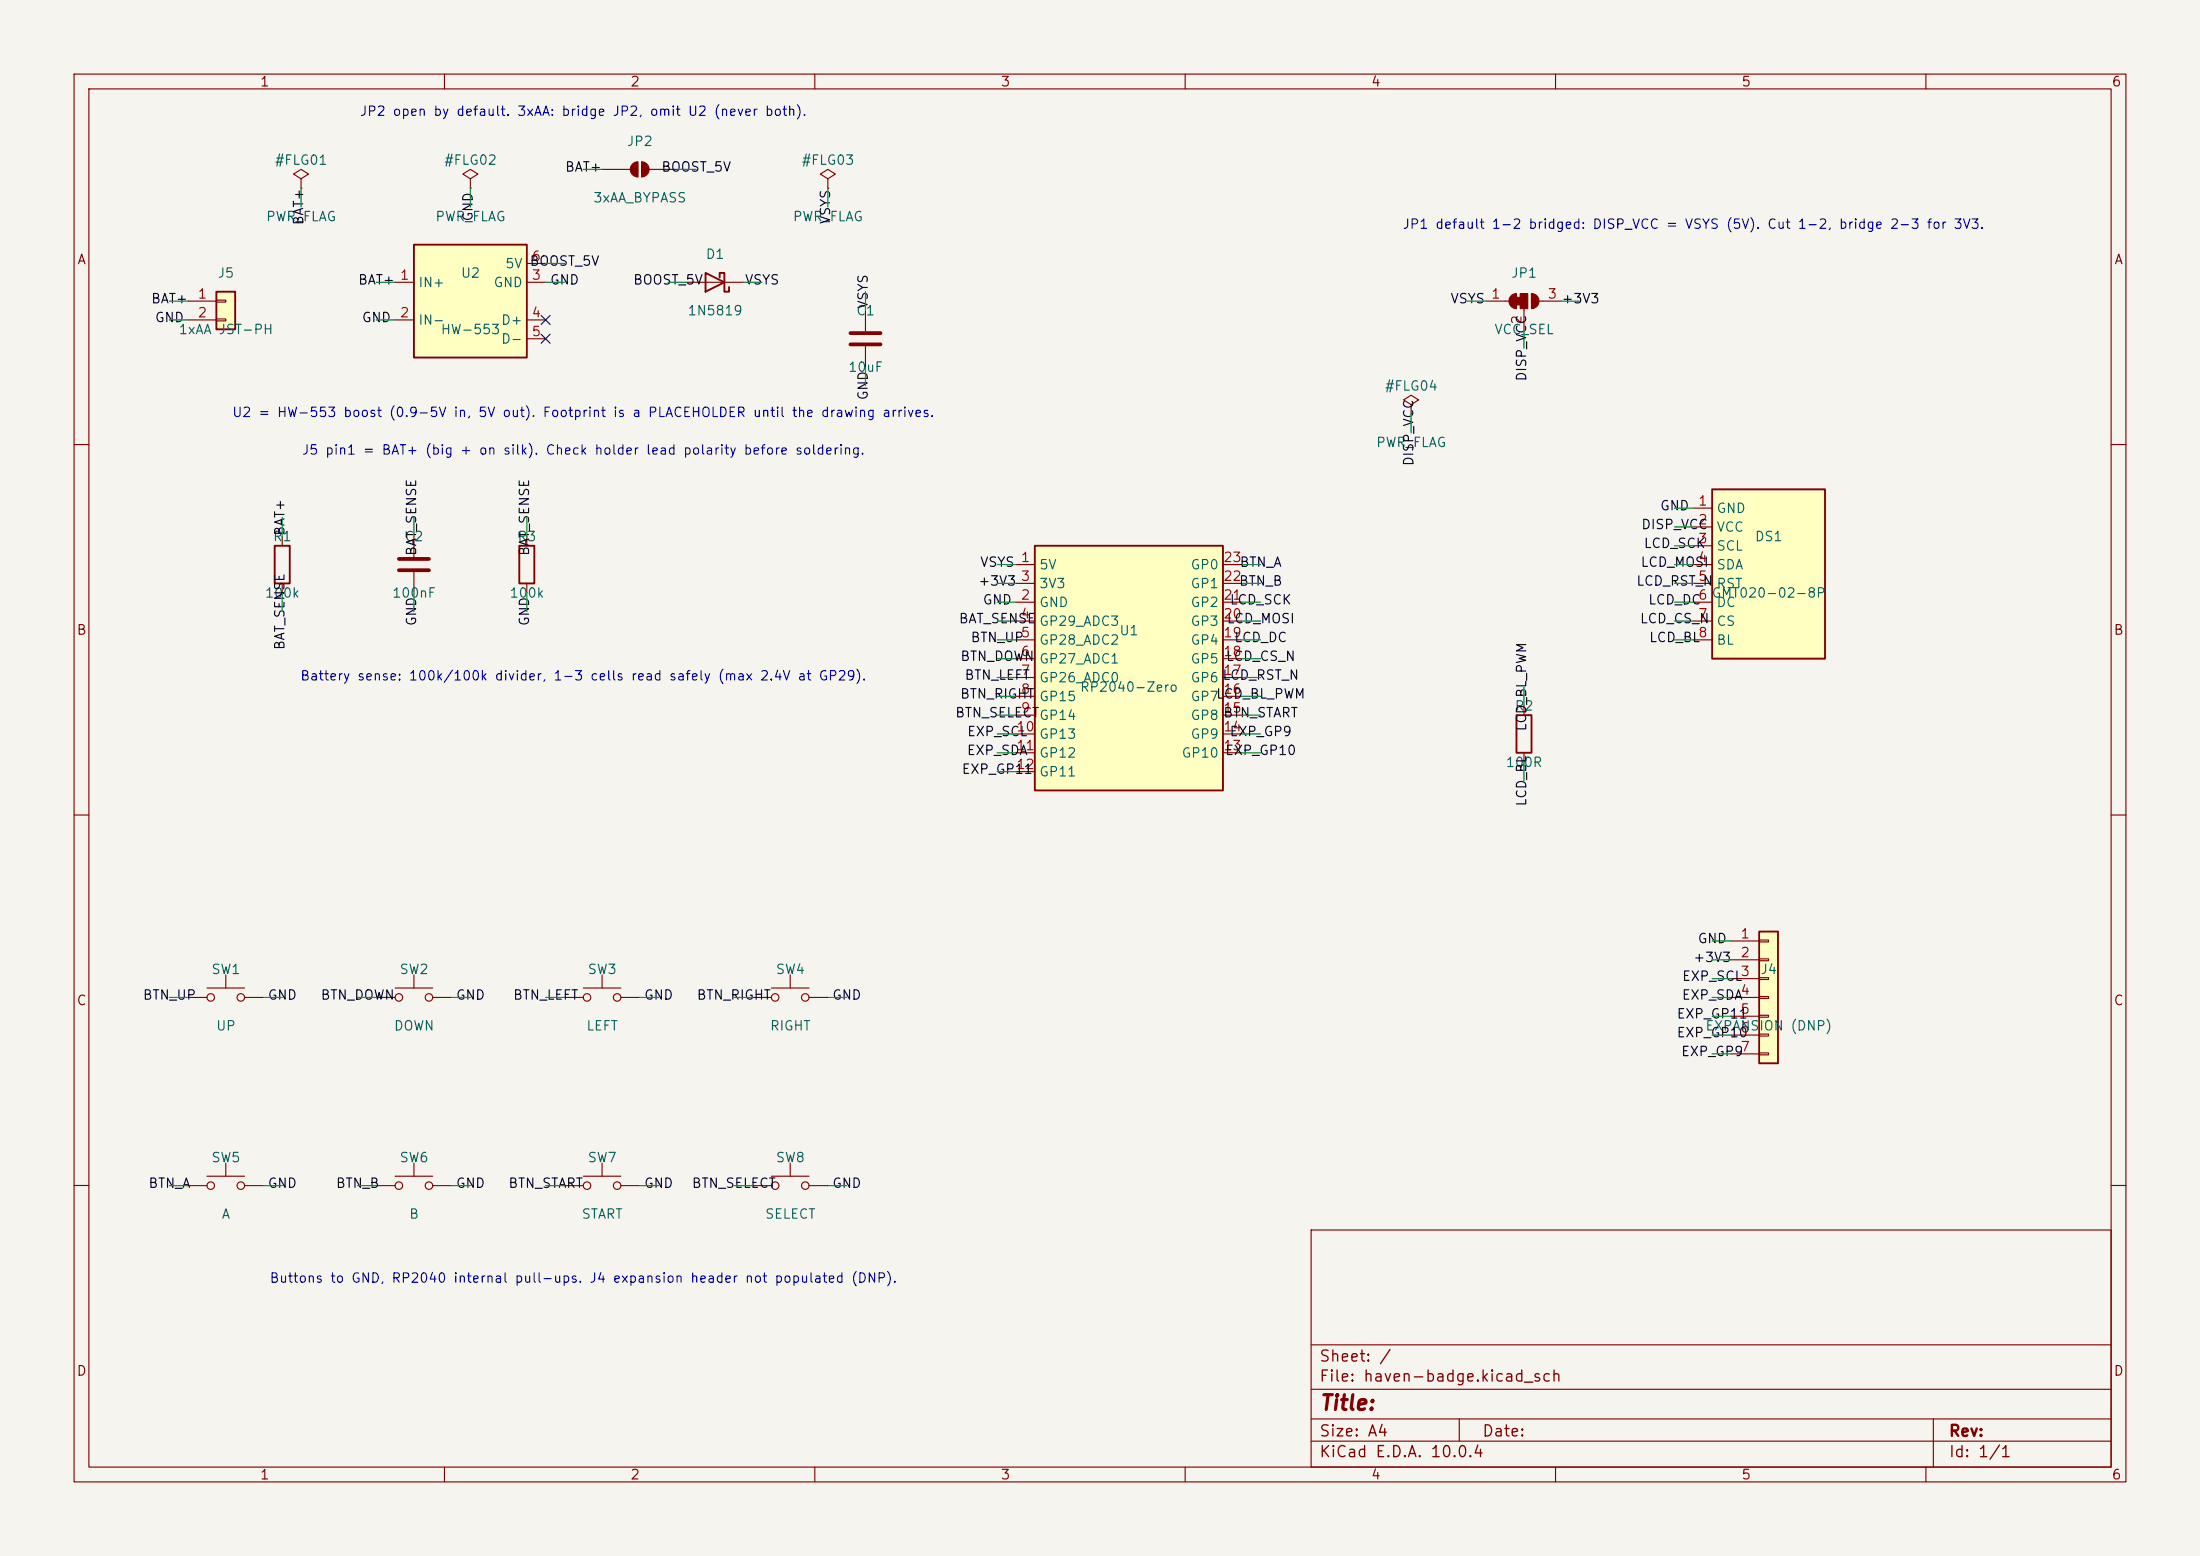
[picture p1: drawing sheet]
<svg xmlns="http://www.w3.org/2000/svg" width="297mm" height="210mm" viewBox="0 0 297 210" stroke-linecap="round" stroke-linejoin="round" font-family="sans-serif">
<path d="M0 0h297v210h-297z" fill="#f5f4ef" stroke="#f5f4ef" stroke-width=".14"/>
<g fill="none" stroke="#840000" stroke-width=".15">
<path d="M10 10h277v190h-277zM12 12h273v186h-273zM60 10v2M110 10v2M160 10v2M210 10v2M260 10v2M10 60h2M285 60h2M10 110h2M285 110h2M10 160h2"/>
<path d="M177 166h108v32h-108zM285 160h2M60 198v2M110 198v2M160 198v2M177 194.5h108M177 191.5h108M177 187.5h108M177 181.5h108M197 191.5v3M210 198v2M260 198v2"/>
<path d="M261 191.5v6.5"/>
</g>
<path d="M29.2 39.4h2.5v5.1h-2.5z" fill="#ffffc2"/>
<path d="M29.2 39.4h2.5v5.1h-2.5zM70.1 73.7h2v5h-2z" fill="none" stroke="#840000" stroke-width=".25"/>
<g fill="none" stroke="#840000" stroke-width=".15">
<path d="M40.6 24.1l1.1-.6-1.1-.6-1 .6 1 .6v1.3M40.6 25.4h.1M25.4 40.6h3.8M25.4 43.2h3.8M29.2 40.5h1.3v.3h-1.3zM29.2 43.1h1.3v.2h-1.3zM55.9 72.4v2.8M55.9 77.2v2.8M71.1 72.4v1.3M71.1 78.7v1.3M50.8 134.6h2.5M53.3 133.4h5.1"/>
<path d="M55.9 131.6v1.8M58.4 134.6h2.6M53.3 158.8h5.1M55.9 157v1.8M50.8 160h2.5M58.4 160h2.6"/>
<circle cx="53.8" cy="134.6" r=".51"/>
<circle cx="57.9" cy="134.6" r=".51"/>
<circle cx="53.8" cy="160" r=".51"/>
<circle cx="57.9" cy="160" r=".51"/>
</g>
<path d="M53.8 75.4h4.1M53.8 77h4.1" fill="none" stroke="#840000" stroke-width=".51"/>
<path d="M237.5 125.7h2.5v17.8h-2.5z" fill="#ffffc2"/>
<path d="M237.5 125.7h2.5v17.8h-2.5z" fill="none" stroke="#840000" stroke-width=".25"/>
<g fill="none" stroke="#840000" stroke-width=".15">
<path d="M233.7 127h3.8M233.7 129.5h3.8M233.7 132.1h3.8M233.7 134.6h3.8M233.7 137.2h3.8M233.7 139.7h3.8M237.5 126.9h1.3v.2h-1.3zM237.5 129.4h1.3v.3h-1.3zM237.5 132h1.3v.2h-1.3zM237.5 134.5h1.3v.2h-1.3zM237.5 137h1.3v.3h-1.3zM237.5 139.6h1.3v.2h-1.3z"/>
<path d="M27.9 158.8h5.1M30.5 157v1.8M233.7 142.2h3.8M237.5 142.1h1.3v.3h-1.3zM25.4 160h2.5M33 160h2.6"/>
<circle cx="28.4" cy="160" r=".51"/>
<circle cx="32.5" cy="160" r=".51"/>
</g>
<path d="M55.9 33h15.2v15.3h-15.2z" fill="#ffffc2"/>
<path d="M55.9 33h15.2v15.3h-15.2zM37.1 73.7h2v5h-2z" fill="none" stroke="#840000" stroke-width=".25"/>
<g fill="none" stroke="#840000" stroke-width=".15">
<path d="M53.3 38.1h2.6M71.1 38.1h2.6M71.1 35.6h2.6M53.3 43.2h2.6M71.1 43.2h2.6M71.1 45.7h2.6M116.8 41.9v2.8M116.8 46.7v2.8M38.1 72.4v1.3M38.1 78.7v1.3M25.4 134.6h2.5M27.9 133.4h5.1"/>
<path d="M30.5 131.6v1.8M33 134.6h2.6M104.1 158.8h5.1M106.7 157v1.8M101.6 160h2.5M109.2 160h2.6"/>
<circle cx="28.4" cy="134.6" r=".51"/>
<circle cx="32.5" cy="134.6" r=".51"/>
<circle cx="104.6" cy="160" r=".51"/>
<circle cx="108.7" cy="160" r=".51"/>
</g>
<path d="M114.8 45h4.1M114.8 46.5h4.1" fill="none" stroke="#840000" stroke-width=".51"/>
<path d="M231.1 66h15.3v22.9h-15.3z" fill="#ffffc2"/>
<path d="M231.1 66h15.3v22.9h-15.3zM204.7 96.5h2.1v5.1h-2.1z" fill="none" stroke="#840000" stroke-width=".25"/>
<path d="M111.8 24.1l1-.6-1-.6-1.1 .6 1.1 .6v1.3M111.8 25.4h.1M228.6 68.6h2.5M228.6 71.1h2.5M228.6 73.7h2.5M228.6 76.2h2.5M228.6 78.7h2.5M205.7 95.3v1.2M228.6 81.3h2.5M228.6 83.8h2.5M228.6 86.4h2.5M205.7 101.6v1.3" fill="none" stroke="#840000" stroke-width=".15"/>
<path d="M139.7 73.7h25.4v33h-25.4z" fill="#ffffc2"/>
<path d="M95.2 36.8l2.6 1.3-2.6 1.3zM97.2 37.5v-.7h.6v2.6h.6v-.7M139.7 73.7h25.4v33h-25.4z" fill="none" stroke="#840000" stroke-width=".25"/>
<g fill="none" stroke="#840000" stroke-width=".15">
<path d="M63.5 24.1l1-.6-1-.6-1 .6 1 .6v1.3M63.5 25.4h.1M81.3 22.9h3.8M86.1 21.8v2.1M86.6 21.8v2.1M87.6 22.9h3.8M92.7 38.1h7.6M204.7 39.6v2.1M206.8 39.6v2.1M190.5 54.6l1-.6-1-.7-1 .7 1 .6v1.3M190.5 55.9h.1M200.7 40.6h3"/>
<path d="M205.7 41.7v2.8M207.8 40.6h3M137.2 76.2h2.5M137.2 78.7h2.5M165.1 76.2h2.5M165.1 78.7h2.5M137.2 81.3h2.5M137.2 83.8h2.5M137.2 86.4h2.5M137.2 88.9h2.5M137.2 91.4h2.5M137.2 94h2.5"/>
<path d="M137.2 96.5h2.5M137.2 99.1h2.5M165.1 81.3h2.5M165.1 83.8h2.5M165.1 86.4h2.5M165.1 88.9h2.5M165.1 91.4h2.5M165.1 94h2.5M165.1 96.5h2.5M165.1 99.1h2.5M137.2 101.6h2.5M137.2 104.1h2.5"/>
<path d="M165.1 101.6h2.5M76.2 134.6h2.5M78.7 133.4h5.1M81.3 131.6v1.8M83.8 134.6h2.6M101.6 134.6h2.5M104.1 133.4h5.1M106.7 131.6v1.8M109.2 134.6h2.6M78.7 158.8h5.1M81.3 157v1.8M76.2 160h2.5"/>
<path d="M83.8 160h2.6"/>
<circle cx="79.2" cy="134.6" r=".51"/>
<circle cx="83.3" cy="134.6" r=".51"/>
<circle cx="104.6" cy="134.6" r=".51"/>
<circle cx="108.7" cy="134.6" r=".51"/>
<circle cx="79.2" cy="160" r=".51"/>
<circle cx="83.3" cy="160" r=".51"/>
</g>
<g fill="#840000" stroke="#840000" stroke-width=".15">
<path d="M85.4 22.1l.4-.2 .3-.1v2.1a1.02 1.02 0 0 1-.9-.7 1.02 1.02 0 0 1 .2-1.1z"/>
<path d="M86.6 21.8a1.02 1.02 0 0 1 1 1.1 1.02 1.02 0 0 1-1 1z"/>
<path d="M204.7 40.1h.5v1h-.5z"/>
<path d="M204 39.9l.4-.2 .3-.1v2.1a1.02 1.02 0 0 1-.9-.7 1.02 1.02 0 0 1 .2-1.1z"/>
<path d="M205.2 39.6h1v2.1h-1z"/>
<path d="M206.8 39.6a1.02 1.02 0 0 1 1 1 1.02 1.02 0 0 1-1 1.1z"/>
</g>
<g fill="none" stroke="#009600" stroke-width=".15">
<path d="M40.6 25.4v2.5M50.8 38.1h2.5M63.5 25.4v2.5M73.7 38.1h2.5M73.7 35.6h2.5M78.7 22.9h2.6M90.2 38.1h2.5M91.4 22.9h2.6M100.3 38.1h2.6M111.8 25.4v2.5M116.8 39.4v2.5M22.9 43.2h2.5"/>
<path d="M22.9 40.6h2.5M50.8 43.2h2.5M116.8 49.5v2.6M190.5 55.9v2.5M198.1 40.6h2.6M205.7 44.5v2.5M210.8 40.6h2.6M38.1 69.9v2.5M55.9 69.9v2.5M71.1 69.9v2.5M134.6 76.2h2.6M134.6 78.7h2.6"/>
<path d="M167.6 76.2h2.6M167.6 78.7h2.6M226.1 76.2h2.5M226.1 78.7h2.5M226.1 73.7h2.5M226.1 68.6h2.5M226.1 71.1h2.5M38.1 80v2.6M55.9 80v2.6M71.1 80v2.6M134.6 81.3h2.6M134.6 83.8h2.6"/>
<path d="M134.6 86.4h2.6M134.6 96.5h2.6M134.6 99.1h2.6M134.6 88.9h2.6M134.6 91.4h2.6M134.6 94h2.6M167.6 81.3h2.6M167.6 83.8h2.6M167.6 86.4h2.6M167.6 96.5h2.6M167.6 99.1h2.6M167.6 88.9h2.6"/>
<path d="M167.6 91.4h2.6M167.6 94h2.6M205.7 92.7v2.6M226.1 81.3h2.5M226.1 83.8h2.5M226.1 86.4h2.5M134.6 101.6h2.6M134.6 104.1h2.6M167.6 101.6h2.6M205.7 102.9v2.5M22.9 134.6h2.5M35.6 134.6h2.5"/>
<path d="M48.3 134.6h2.5M61 134.6h2.5M73.7 134.6h2.5M86.4 134.6h2.5M99.1 134.6h2.5M111.8 134.6h2.5M231.1 134.6h2.6M231.1 137.2h2.6M231.1 139.7h2.6M231.1 127h2.6M231.1 129.5h2.6M231.1 132.1h2.6"/>
<path d="M231.1 142.2h2.6M22.9 160h2.5M35.6 160h2.5M48.3 160h2.5M61 160h2.5M73.7 160h2.5M86.4 160h2.5M99.1 160h2.5M111.8 160h2.5"/>
</g>
<path d="M73.1 42.6l1.2 1.2M73.1 45.1l1.2 1.2M74.3 42.6l-1.2 1.2M74.3 45.1l-1.2 1.2" fill="none" stroke="#000084" stroke-width=".15"/>
<text font-size="2" fill="#840000" x="178" y="190.8">Title:</text>
<g font-size="1.5" fill="#840000">
<text x="178" y="184.2">Sheet: /</text>
<text x="178" y="186.9">File: haven-badge.kicad_sch</text>
<text x="178" y="197.1">KiCad E.D.A. 10.0.4</text>
<text x="178" y="194.3">Size: A4</text>
<text x="200" y="194.3">Date:</text>
<text x="263" y="194.3">Rev:</text>
<text x="263" y="197.1">Id: 1/1</text>
</g>
<g font-size="1.3" fill="#840000">
<text x="35" y="12">1</text>
<text x="85" y="12">2</text>
<text x="135" y="12">3</text>
<text x="185" y="12">4</text>
<text x="235" y="12">5</text>
<text x="285" y="12">6</text>
<text x="10.3" y="36">A</text>
<text x="285.3" y="36">A</text>
<text x="10.3" y="86">B</text>
<text x="285.3" y="86">B</text>
<text x="10.3" y="136">C</text>
<text x="285.3" y="136">C</text>
<text x="10.3" y="186">D</text>
<text x="285.3" y="186">D</text>
<text x="35" y="200">1</text>
<text x="85" y="200">2</text>
<text x="135" y="200">3</text>
<text x="185" y="200">4</text>
<text x="235" y="200">5</text>
<text x="285" y="200">6</text>
</g>
<g font-size="1.3" fill="#0000c2">
<text x="48.5" y="16">JP2 open by default. 3xAA: bridge JP2, omit U2 (never both).</text>
<text x="189.2" y="31.2">JP1 default 1-2 bridged: DISP_VCC = VSYS (5V). Cut 1-2, bridge 2-3 for 3V3.</text>
<text x="31.3" y="56.6">U2 = HW-553 boost (0.9-5V in, 5V out). Footprint is a PLACEHOLDER until the drawing arrives.</text>
<text x="40.7" y="61.7">J5 pin1 = BAT+ (big + on silk). Check holder lead polarity before soldering.</text>
<text x="40.4" y="92.2">Battery sense: 100k/100k divider, 1-3 cells read safely (max 2.4V at GP29).</text>
<text x="36.3" y="173.4">Buttons to GND, RP2040 internal pull-ups. J4 expansion header not populated (DNP).</text>
</g>
<g font-size="1.3" fill="#006464">
<text x="37" y="22.6">#FLG01</text>
<text x="59.9" y="22.6">#FLG02</text>
<text x="84.5" y="20">JP2</text>
<text x="108.1" y="22.6">#FLG03</text>
<text x="80" y="27.6">3xAA_BYPASS</text>
<text x="35.8" y="30.2">PWR_FLAG</text>
<text x="58.7" y="30.2">PWR_FLAG</text>
<text x="95.2" y="35.3">D1</text>
<text x="106.9" y="30.2">PWR_FLAG</text>
<text x="29.3" y="37.8">J5</text>
<text x="56.4" y="39.1">IN+</text>
<text x="62.1" y="37.8">U2</text>
<text x="66.5" y="39.1">GND</text>
<text x="68.1" y="36.5">5V</text>
<text x="203.9" y="37.8">JP1</text>
<text x="24" y="45.4">1xAA JST-PH</text>
<text x="56.4" y="44.2">IN-</text>
<text x="59.4" y="45.4">HW-553</text>
<text x="67.6" y="44.2">D+</text>
<text x="67.6" y="46.7">D-</text>
<text x="92.7" y="42.9">1N5819</text>
<text x="115.5" y="42.9">C1</text>
<text x="201.6" y="45.4">VCC_SEL</text>
<text x="114.4" y="50.5">10uF</text>
<text x="186.9" y="53">#FLG04</text>
<text x="185.7" y="60.7">PWR_FLAG</text>
<text x="231.6" y="69.6">GND</text>
<text x="36.8" y="73.4">R1</text>
<text x="54.5" y="73.4">C2</text>
<text x="69.8" y="73.4">R3</text>
<text x="140.2" y="77.2">5V</text>
<text x="160.6" y="77.2">GP0</text>
<text x="231.6" y="72.1">VCC</text>
<text x="231.6" y="74.6">SCL</text>
<text x="231.6" y="77.2">SDA</text>
<text x="236.8" y="73.4">DS1</text>
<text x="35.7" y="81">100k</text>
<text x="52.8" y="81">100nF</text>
<text x="68.7" y="81">100k</text>
<text x="140.2" y="82.3">GND</text>
<text x="140.2" y="79.7">3V3</text>
<text x="160.6" y="82.3">GP2</text>
<text x="160.6" y="79.7">GP1</text>
<text x="231.6" y="79.7">RST</text>
<text x="231.6" y="82.3">DC</text>
<text x="140.2" y="84.8">GP29_ADC3</text>
<text x="140.2" y="87.3">GP28_ADC2</text>
<text x="140.2" y="89.9">GP27_ADC1</text>
<text x="151" y="86.1">U1</text>
<text x="160.6" y="89.9">GP5</text>
<text x="160.6" y="87.3">GP4</text>
<text x="160.6" y="84.8">GP3</text>
<text x="231.6" y="84.8">CS</text>
<text x="231.6" y="87.3">BL</text>
<text x="140.2" y="92.4">GP26_ADC0</text>
<text x="140.2" y="95">GP15</text>
<text x="145.7" y="93.7">RP2040-Zero</text>
<text x="160.6" y="95">GP7</text>
<text x="160.6" y="92.4">GP6</text>
<text x="140.2" y="97.5">GP14</text>
<text x="140.2" y="100">GP13</text>
<text x="160.6" y="100">GP9</text>
<text x="160.6" y="97.5">GP8</text>
<text x="204.4" y="96.2">R2</text>
<text x="140.2" y="102.6">GP12</text>
<text x="140.2" y="105.1">GP11</text>
<text x="159.4" y="102.6">GP10</text>
<text x="203.2" y="103.8">100R</text>
<text x="28.4" y="131.8">SW1</text>
<text x="53.8" y="131.8">SW2</text>
<text x="79.2" y="131.8">SW3</text>
<text x="104.6" y="131.8">SW4</text>
<text x="237.6" y="131.8">J4</text>
<text x="29.1" y="139.4">UP</text>
<text x="53.1" y="139.4">DOWN</text>
<text x="79.1" y="139.4">LEFT</text>
<text x="103.9" y="139.4">RIGHT</text>
<text x="230.1" y="139.4">EXPANSION (DNP)</text>
<text x="28.4" y="157.2">SW5</text>
<text x="53.8" y="157.2">SW6</text>
<text x="79.2" y="157.2">SW7</text>
<text x="104.6" y="157.2">SW8</text>
<text x="29.8" y="164.8">A</text>
<text x="55.1" y="164.8">B</text>
<text x="78.4" y="164.8">START</text>
<text x="103.2" y="164.8">SELECT</text>
</g>
<g font-size="1.3" fill="#0f0f0f">
<text x="76.2" y="23.5">BAT+</text>
<text x="89.2" y="23.5">BOOST_5V</text>
<text x="64.1" y="30" transform="rotate(-90 64.1 30)">GND</text>
<text x="41.3" y="30.5" transform="rotate(-90 41.3 30.5)">BAT+</text>
<text x="112.4" y="30.3" transform="rotate(-90 112.4 30.3)">VSYS</text>
<text x="20.3" y="41.3">BAT+</text>
<text x="48.2" y="38.7">BAT+</text>
<text x="71.4" y="36.2">BOOST_5V</text>
<text x="74.2" y="38.7">GND</text>
<text x="85.4" y="38.7">BOOST_5V</text>
<text x="100.5" y="38.7">VSYS</text>
<text x="117.5" y="41.8" transform="rotate(-90 117.5 41.8)">VSYS</text>
<text x="195.7" y="41.3">VSYS</text>
<text x="210.7" y="41.3">+3V3</text>
<text x="20.8" y="43.8">GND</text>
<text x="48.8" y="43.8">GND</text>
<text x="206.4" y="51.6" transform="rotate(-90 206.4 51.6)">DISP_VCC</text>
<text x="117.5" y="54.1" transform="rotate(-90 117.5 54.1)">GND</text>
<text x="191.1" y="63" transform="rotate(-90 191.1 63)">DISP_VCC</text>
<text x="221.5" y="71.7">DISP_VCC</text>
<text x="224" y="69.2">GND</text>
<text x="38.7" y="72.4" transform="rotate(-90 38.7 72.4)">BAT+</text>
<text x="56.5" y="75.1" transform="rotate(-90 56.5 75.1)">BAT_SENSE</text>
<text x="71.7" y="75.1" transform="rotate(-90 71.7 75.1)">BAT_SENSE</text>
<text x="132.2" y="76.8">VSYS</text>
<text x="167.3" y="76.8">BTN_A</text>
<text x="221.4" y="76.8">LCD_MOSI</text>
<text x="221.8" y="74.3">LCD_SCK</text>
<text x="132" y="79.4">+3V3</text>
<text x="132.6" y="81.9">GND</text>
<text x="165.9" y="81.9">LCD_SCK</text>
<text x="167.2" y="79.4">BTN_B</text>
<text x="220.8" y="79.4">LCD_RST_N</text>
<text x="222.4" y="81.9">LCD_DC</text>
<text x="38.7" y="87.8" transform="rotate(-90 38.7 87.8)">BAT_SENSE</text>
<text x="56.5" y="84.6" transform="rotate(-90 56.5 84.6)">GND</text>
<text x="71.7" y="84.6" transform="rotate(-90 71.7 84.6)">GND</text>
<text x="129.3" y="84.4">BAT_SENSE</text>
<text x="129.6" y="89.5">BTN_DOWN</text>
<text x="131" y="87">BTN_UP</text>
<text x="165.4" y="89.5">LCD_CS_N</text>
<text x="165.5" y="84.4">LCD_MOSI</text>
<text x="166.5" y="87">LCD_DC</text>
<text x="221.3" y="84.4">LCD_CS_N</text>
<text x="222.5" y="87">LCD_BL</text>
<text x="129.5" y="94.6">BTN_RIGHT</text>
<text x="130.1" y="92.1">BTN_LEFT</text>
<text x="164.1" y="94.6">LCD_BL_PWM</text>
<text x="164.9" y="92.1">LCD_RST_N</text>
<text x="128.9" y="97.1">BTN_SELECT</text>
<text x="130.5" y="99.7">EXP_SCL</text>
<text x="165.1" y="97.1">BTN_START</text>
<text x="165.9" y="99.7">EXP_GP9</text>
<text x="206.4" y="98.8" transform="rotate(-90 206.4 98.8)">LCD_BL_PWM</text>
<text x="129.7" y="104.8">EXP_GP11</text>
<text x="130.4" y="102.2">EXP_SDA</text>
<text x="165.3" y="102.2">EXP_GP10</text>
<text x="206.4" y="108.9" transform="rotate(-90 206.4 108.9)">LCD_BL</text>
<text x="228.5" y="130.2">+3V3</text>
<text x="229.1" y="127.6">GND</text>
<text x="19.2" y="135.2">BTN_UP</text>
<text x="36.1" y="135.2">GND</text>
<text x="43.2" y="135.2">BTN_DOWN</text>
<text x="61.5" y="135.2">GND</text>
<text x="69.2" y="135.2">BTN_LEFT</text>
<text x="86.9" y="135.2">GND</text>
<text x="94" y="135.2">BTN_RIGHT</text>
<text x="112.3" y="135.2">GND</text>
<text x="226.3" y="137.8">EXP_GP11</text>
<text x="227" y="135.2">EXP_SDA</text>
<text x="227" y="132.7">EXP_SCL</text>
<text x="226.3" y="140.3">EXP_GP10</text>
<text x="226.9" y="142.9">EXP_GP9</text>
<text x="19.9" y="160.6">BTN_A</text>
<text x="36.1" y="160.6">GND</text>
<text x="45.3" y="160.6">BTN_B</text>
<text x="61.5" y="160.6">GND</text>
<text x="68.5" y="160.6">BTN_START</text>
<text x="86.9" y="160.6">GND</text>
<text x="93.3" y="160.6">BTN_SELECT</text>
<text x="112.3" y="160.6">GND</text>
</g>
<g font-size="1.3" fill="#a90000">
<text x="71.7" y="35.5">6</text>
<text x="26.6" y="40.6">1</text>
<text x="53.9" y="38.1">1</text>
<text x="71.7" y="38.1">3</text>
<text x="201.2" y="40.6">1</text>
<text x="208.8" y="40.6">3</text>
<text x="26.6" y="43.2">2</text>
<text x="53.9" y="43.2">2</text>
<text x="71.7" y="43.2">4</text>
<text x="71.7" y="45.7">5</text>
<text x="205.7" y="43.9" transform="rotate(-90 205.7 43.9)">2</text>
<text x="229.2" y="68.6">1</text>
<text x="229.2" y="71.1">2</text>
<text x="137.7" y="76.2">1</text>
<text x="165.1" y="76.2">23</text>
<text x="229.2" y="73.6">3</text>
<text x="229.2" y="76.2">4</text>
<text x="137.7" y="81.3">2</text>
<text x="137.7" y="78.7">3</text>
<text x="137.7" y="83.8">4</text>
<text x="165.1" y="83.8">20</text>
<text x="165.1" y="81.3">21</text>
<text x="165.1" y="78.7">22</text>
<text x="229.2" y="78.7">5</text>
<text x="229.2" y="81.3">6 GMT020-02-8P</text>
<text x="229.2" y="83.8">7</text>
<text x="137.7" y="86.3">5</text>
<text x="137.7" y="88.9">6</text>
<text x="165.1" y="88.9">18</text>
<text x="165.1" y="86.3">19</text>
<text x="229.2" y="86.3">8</text>
<text x="137.7" y="91.4">7</text>
<text x="137.7" y="94">8</text>
<text x="165.1" y="94">16</text>
<text x="165.1" y="91.4">17</text>
<text x="137.1" y="99">10</text>
<text x="137.1" y="101.6">11</text>
<text x="137.7" y="96.5">9</text>
<text x="165.1" y="101.6">13</text>
<text x="165.1" y="99">14</text>
<text x="165.1" y="96.5">15</text>
<text x="137.1" y="104.1">12</text>
<text x="234.9" y="127">1</text>
<text x="234.9" y="129.5">2</text>
<text x="234.9" y="132.1">3</text>
<text x="234.9" y="134.6">4</text>
<text x="234.9" y="137.1">5</text>
<text x="234.9" y="139.7">6</text>
<text x="234.9" y="142.2">7</text>
</g>
</svg>
